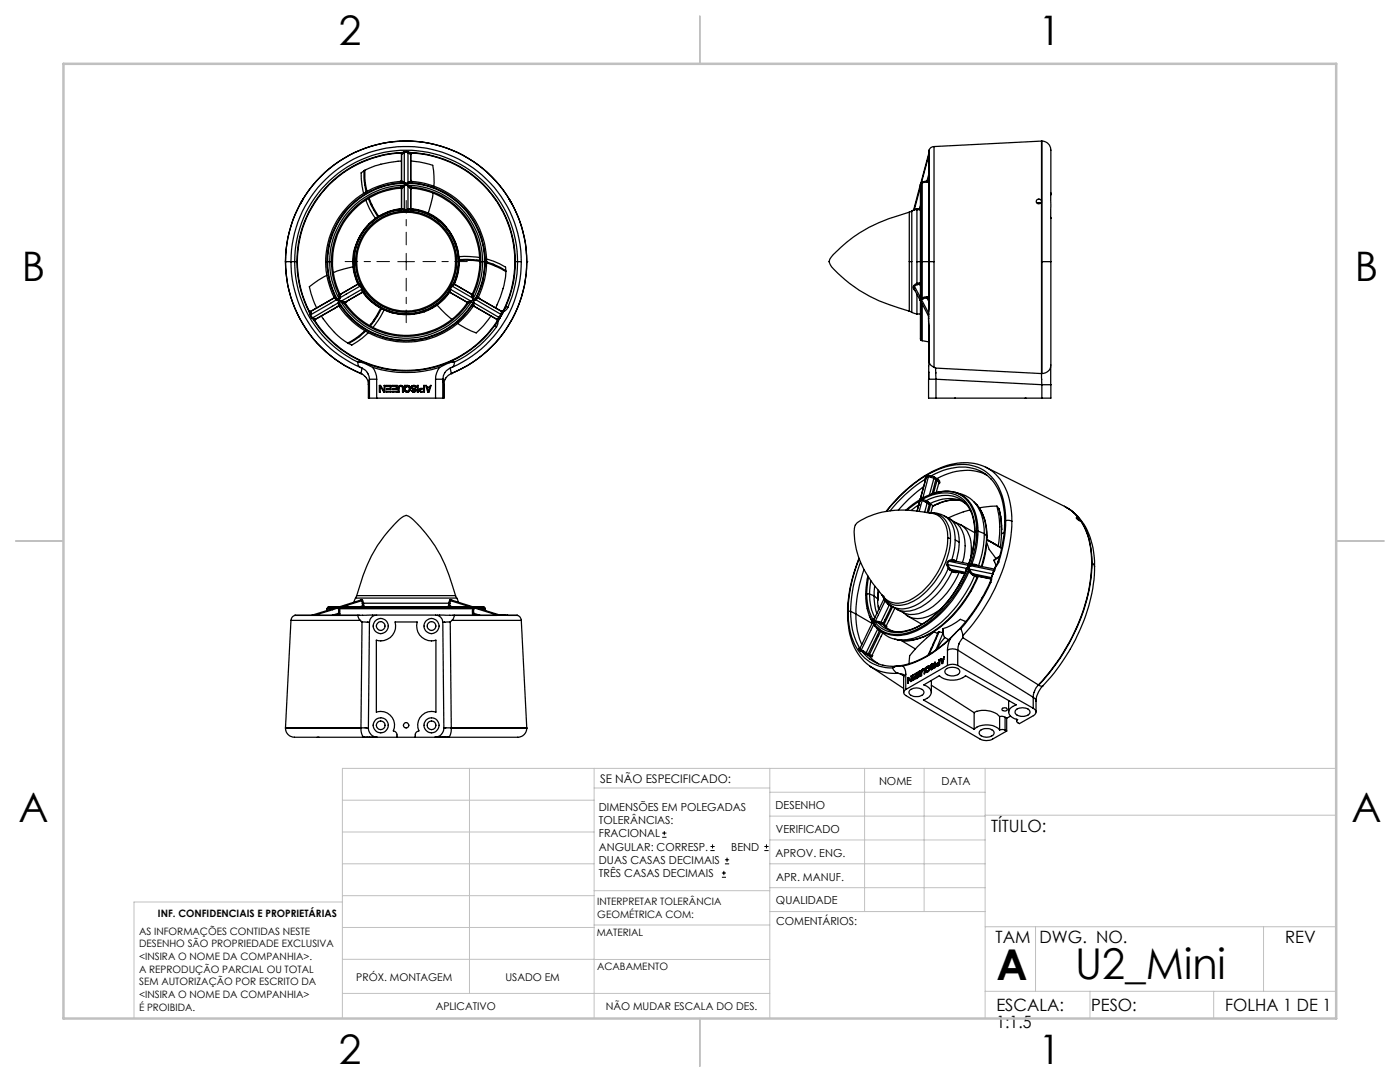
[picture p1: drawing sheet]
<svg xmlns="http://www.w3.org/2000/svg" width="279mm" height="216mm" viewBox="0 0 279 216" stroke-linecap="round" stroke-linejoin="round" font-family="sans-serif">
<g fill="none" stroke="#000" stroke-width=".2">
<path d="M79.4 52.2h3.3M81.1 50.6v3.3M132.2 167.1h.8M132.2 166.2h.8M132.6 165.8v.9M141.8 169.7h.8M141.8 168.9h.8M142.2 168.5v.8M144.1 175h.8M144.1 174.2h.8M144.5 173.8v.8M144.7 172.4h.8"/>
<path d="M144.7 171.6h.8M145.1 171.1v.9M152.5 169.7h.9M152.5 168.9h.9M153 168.5v.8"/>
</g>
<path d="M77.7 52.2h-8.8M81.1 48.9v-8.9M81.1 55.5v8.9M84.4 52.2h8.9" fill="none" stroke="#000" stroke-width=".2" stroke-dasharray="15.2 1.3 1.3 1.3" stroke-dashoffset="12.7"/>
<g fill="none" stroke="#c0c0c0" stroke-width=".2">
<path d="M68.3 159.7h50.3M93.7 153.3v44.9M118.6 153.3v49.9M118.6 157.2h35M153.6 153.3v49.9M153.6 158.1h43M172.5 153.3v28.6M184.4 153.3v28.6M196.6 153.3v49.9M266.7 153.3h-198.4v49.9M68.3 178.7h50.3M68.3 172.4h50.3"/>
<path d="M68.3 166h50.3M68.3 180h-41.6v23.2M118.6 177.7h35M153.6 167.6h43M153.6 162.8h43M153.6 172.4h43M153.6 177.1h43M196.6 162.7h70.1M68.3 198.2h85.3M68.3 191.4l85.3 .1M68.3 185.1h50.3M118.6 184.6h35"/>
<path d="M153.6 181.9h43M196.6 197.8h70.1M196.6 184.9h70.1M206.7 184.9v12.9M217.5 197.8v5.4M242.2 197.8v5.4M252.2 184.9v12.9"/>
</g>
<path d="M139.7 3.2v9.5M3.1 107.9h9.6M266.7 107.9h9.5M139.7 203.2v9.6" fill="none" stroke="#c0c0c0" stroke-width=".25"/>
<path d="M12.7 12.7h254v190.5h-254z" fill="none" stroke="#c0c0c0" stroke-width=".5"/>
<g fill="none" stroke="#000" stroke-width=".25">
<path d="M72.6 34.1l.1 1.9 .4 2.3M72.6 34.1l-.5 .4 .1 2.5 .4 1.6M72.8 34l.1 2.4 .3 1.8M72.8 34l-.2 .1M73 39.9l.7 1.7 1.2 2M73.5 39.6l.5 1.2 1.4 2.5M73.7 39.5l.6 1.6 1.3 2.1M79.9 37.6a14.7 14.7 0 0 0-13.5 14.6M79.9 37.6h.2M79.9 30.6a21.7 21.7 0 0 0-20.6 21.6M79.9 30.6l.3 .1M79.9 36.2a16.1 16.1 0 0 0-14.9 16"/>
<path d="M79.9 36.3l.4 .1M79.9 37.4l.3 .2M79.9 30.5l.3 .2M79.9 36.2v.1M79.9 37.4v.2M79.9 30.5v.1M80 37.3l.2 .2M80 37.3a15 15 0 0 0-13.9 14.9M80 37.3l-.1 .1M80.1 37.6v.1zM80.1 32.1a18.7 18.7 0 0 0-7.3 1.9M80.2 36.1l.2 .2"/>
<path d="M80.2 36.1l-.3 .2M80.2 36.1l-.1-.1-.2 .2M80.2 30.7v5.4M80.2 37.6v4M80.2 30.4a21.7 21.7 0 0 0-20.9 21.8M80.2 30.4l.2 .3M80.2 30.4l-.3 .1M80.2 37.5v.1M80.3 36.4a15.9 15.9 0 0 0-15 15.8M80.3 36.4l.3 .1M80.4 30.7h-.2M80.4 36.3l-.1 .1"/>
<path d="M80.4 36.3l.3 .1M80.6 37l-.6 .3M80.6 37l.1 .1M80.6 30.3h.9M80.6 30.3l-.4 .1M80.6 30.3l.1 .2M80.6 36.5h.1M80.7 37.1l-.5 .4M80.7 36.5a15.7 15.7 0 0 0-15.3 15.7M80.7 36.5l.3 .2 .4-.2M80.7 37l.4-.2 .3 .2M80.7 37a15.2 15.2 0 0 0-14.9 15.2"/>
<path d="M80.7 37l.1 .1M80.7 30.5l.3-.1 .4 .1M80.7 36.4l-.1 .1M80.7 30.5l-.3 .2M80.7 30.5v5.9M80.7 37.1v4.7M80.7 37h-.1M80.7 36.4h.1M80.8 37.1l.2-.2 .4 .2M80.8 36.4l-.1 .1M80.8 36.4l.2 .2 .4-.2M80.8 37.1h-.1"/>
<path d="M81.4 36.4v.1M81.4 37.1h.1M81.4 37.1l.5 .4M81.4 36.5a15.7 15.7 0 0 1 15.3 15.7M81.4 37a15.2 15.2 0 0 1 14.9 15.2M81.4 37v.1M81.4 36.4l.1 .1M81.4 30.5l.3 .2M81.4 30.5v5.9M81.4 37.1v4.7M81.4 37h.1M81.4 36.4h.1"/>
<path d="M81.5 37l-.1 .1M81.5 37l.6 .3M81.5 30.3l.4 .1M81.5 30.3l-.1 .2M81.5 36.5h-.1M81.7 36.3l.1 .1M81.7 36.3l-.3 .1M81.7 30.7h.3M81.8 36.4a15.9 15.9 0 0 1 15 15.8M81.8 36.4l-.3 .1M81.9 37.5l.1 .1M81.9 30.4a21.7 21.7 0 0 1 20.9 21.8"/>
<path d="M81.9 30.4l-.2 .3M81.9 30.4l.3 .1M82 36.1l-.3 .2M82 36.1l.2 .2M82 37.6v.1zM82 30.7v5.4M82 37.6v4M82 36l.2 .2M82 32.1l1.7 .2 2.7 .7 .2 2.2v2M82 36v.1M82.1 37.3a15 15 0 0 1 13.9 14.9M82.1 37.3l-.2 .2"/>
<path d="M82.1 37.3l.1 .1M82.2 36.3l-.4 .1M82.2 36.2a16.1 16.1 0 0 1 14.9 16M82.2 30.5l-.2 .2M82.2 36.2v.1M82.2 30.5v.1M82.2 37.6a14.7 14.7 0 0 1 13.5 14.6M82.2 37.4l-.2 .2M82.2 37.6h-.2M82.2 30.6a21.7 21.7 0 0 1 20.6 21.6M82.2 30.6l-.2 .1M82.2 37.4v.2"/>
<path d="M86.4 38.6l-.9 3.9M183.7 36.9l-1.3 4.9h.1M183.7 37.3l-1.2 4.5M183.7 36.7v15.5M183.8 36.6l-.1 .1M183.8 36.5v15.7M183.8 36.5l-.1 .2M183.9 36.4l-.1 .1M183.9 36.4l-.1 .2M183.9 36.5h-.1M183.9 36.4v.1M183.9 36.4h.1"/>
<path d="M184 36.4v15.8M184 36.4l-.1 .1M184.2 36.3l-.2 .1M184.2 36.3l-.3 .1M185 36.1v.2M185 36.1l-.8 .2M185 36.3l-1 .1M185.4 30v22.2M185.4 30.5l-1.6 6.1M185.4 36.2l-.4 .1M185.4 36l-.4 .1M185.4 34.7l-.4 1.4"/>
<path d="M185.4 30.9l-1.5 5.5M186.4 29.2a.98 .98 0 0 0-1 .8M186.4 29.2v23M207.9 28.2h.1M207.9 28.2v11.8M207.9 28.2l-21.5 1M207.9 28.2a1.93 1.93 0 0 1 1.8 2.4v8.1M207.9 28.2v24M209.7 38.7v-.2v13.7M209.7 38.7v.2M57 52.2a24.1 24.1 0 0 0 15 22.3M57 52.2h.1"/>
<path d="M57 52.2h1.1M58.1 52.2h.7M58.1 52.2a23.1 23.1 0 0 0 13.8 21.1M58.1 52.2a23 23 0 0 1 23-23 23 23 0 0 1 22.9 23M58.8 52.2h.5M58.8 52.2a22.2 22.2 0 0 1 22.3-22.2 22.2 22.2 0 0 1 22.2 22.2M58.8 52.2a22.2 22.2 0 0 0 12.6 20M59.3 52.2a21.4 21.4 0 0 0 2.5 10.1M59.3 52.2h.1M59.3 52.2a22.3 22.3 0 0 0 2.4 9.9M59.9 40.6a24.8 24.8 0 0 0-2.9 11.6M60.1 40.3a24.5 24.5 0 0 0-3.1 11.9"/>
<path d="M60.1 40.3l-.1 .3M60.2 40.2a24.1 24.1 0 0 1 27.1-11.2 24.1 24.1 0 0 1 17.8 23.2M60.3 40l.2-.3-.5 .9 .1-.3M60.3 40a24.1 24.1 0 0 1 41.5 0M60.3 40l-.2 .3M65 52.2a16.2 16.2 0 0 0 1.6 7.1M65 52.2h.3M65.3 52.2h.1M65.3 52.2a15.9 15.9 0 0 0 1.7 7.2M65.3 54.9l-1.7 1-1.9 1.3 .8 2.7 .7 1.6M65.4 52.2a15 15 0 0 0 1.9 7.5M65.4 52.2h.4"/>
<path d="M65.8 52.2a15.2 15.2 0 0 0 1.8 7.3M65.8 52.2h.3M66.1 52.2a15.2 15.2 0 0 0 1.6 6.6M66.1 52.2h.3M66.4 52.2a14.9 14.9 0 0 0 1.4 6.4M66.5 59.5h.1M66.5 59.5l-4.5 2.6M66.6 59.5l.4 .2M66.6 59.3l-.1 .2M66.6 59.5l-4.7 2.7M66.6 59.5h-.1M66.7 59.2l.3 .2"/>
<path d="M66.7 59.2l-.1 .3M66.7 59.2l-.1 .1M67 59.7l.2 .1M67 59.4v.3M67 59.4l.3 .3M67.2 59.8l-5.1 3M67.2 59.8h.1M67.2 59.8l.3 .2 .1 .4M67.2 59.7v.1M67.3 59.7l.4 .7M67.3 59.7l-.1 .1M67.6 59.5l.1 .4 .3 .3"/>
<path d="M67.6 59.5h.2M67.7 59.4h.1M67.7 58.8v.6M67.7 58.8h.2M67.7 59.4l-.1 .1M67.7 58.6l.3 .1M67.7 58.6v.2M67.8 58.6h.3M67.8 58.6h-.1M67.8 59.5v.4l.3 .1M67.8 59.4v.1M67.9 58.8l-.1 .6"/>
<path d="M68 58.7l-.1 .1M68.1 58.6l-.1 .1M70.4 53.2l.5 2 .5 1.5M70.4 53.2l-3.9 1.2M70.6 52.2a10.2 10.2 0 0 0 .9 4.2M70.6 52.2h.1M70.6 52.2a10.6 10.6 0 0 0 1 4.4M70.9 52.2h.3M70.9 52.2a10.1 10.1 0 0 1 10.2-10.1 10.1 10.1 0 0 1 10.1 10.1M70.9 52.2a10.1 10.1 0 0 0 10.2 10.1 10.1 10.1 0 0 0 10.1-10.1M71.2 52.2a9.9 9.9 0 0 1 9.9-9.8 9.9 9.9 0 0 1 9.8 9.8M71.2 52.2a9.9 9.9 0 0 0 9.9 9.9 9.9 9.9 0 0 0 9.8-9.9"/>
<path d="M71.4 56.7l.1 .1M71.4 56.7l-3.3 1.9M71.5 56.4l-.1 .3M71.5 56.4h.1M71.5 56.8l.3 .3M71.5 56.4l-.1 .3-3.4 2M71.5 56.4l.1 .2M71.6 56.6l.3 .4M71.6 56.6l-.1 .2M71.8 57.1l.4 .6M71.8 57.1l-4 2.3M71.9 57l.5 .7"/>
<path d="M71.9 57l-.1 .1M72.2 57.7h.2M72.2 57.7l.1 .5M72.2 57.7l-4 2.3M72.3 58.2h.3M72.3 58.3l.3 .1M72.3 58.2l.1 .1M72.3 58.3h.1M72.3 58.3l-3.3 2M72.4 57.7l.2 .5M72.4 58.3h.2M72.4 58.3a10.9 10.9 0 0 0 3.6 3.2"/>
<path d="M72.4 58.3l-3.5 2M72.5 58.3a10.6 10.6 0 0 0 17.1 0M72.6 58.2a10.4 10.4 0 0 0 17 0M72.6 58.2v.1M72.6 58.4a10.4 10.4 0 0 0 16.9 0M72.6 58.3v.1M74.9 43.6a11 11 0 0 0-4.5 9.6M75.4 43.3l-.5 .3M75.6 43.2l-.2 .1M79.9 41.8a10.5 10.5 0 0 0-9.3 10.4M79.9 41.8h.1M80 41.8h.1"/>
<path d="M80 41.7a10.5 10.5 0 0 0-8.5 14.9M80.1 41.8l.5 .1M80.1 41.8a10.4 10.4 0 0 0-9.5 10.4M80.1 41.6l-.2 .2M80.1 41.6a11.5 11.5 0 0 0-4.5 1.6M80.1 41.6h.1M80.2 41.6l-.2 .2M80.2 41.6l.1 .1M80.3 41.7l.4 .1M80.3 41.7l-.2 .1M80.6 41.9h.9M80.7 41.8h.7"/>
<path d="M80.7 41.8l-.1 .1M81.4 41.8l.1 .1M81.8 41.7l-.4 .1M81.8 41.7l.2 .1M82 41.6l.1 .2M82 41.6l-.2 .1M82 41.6l.2 .2M82 41.6l1.5 .3 2 .6M82 41.6h.1M82 41.8l-.5 .1M82 41.8a10.4 10.4 0 0 1 9.5 10.4M82 41.8h.1"/>
<path d="M82.1 41.7a10.5 10.5 0 0 1 8.5 14.9M82.2 41.8a10.5 10.5 0 0 1 9.3 10.4M82.2 41.8h-.1M85.5 42.5a10.8 10.8 0 0 1 6.1 8.7M89.5 58.3v.1M89.6 58.2l-.1 .1M89.7 57.7l-.1 .5M89.7 57.7h.2M89.7 58.3h-.2M89.7 58.3l-.9 1.2-1.6 1.4M89.7 58.3l3.5 2M89.7 58.3h.1"/>
<path d="M89.8 58.2h-.2M89.8 58.3l-.3 .1M89.8 58.2l-.1 .1M89.8 58.3l3.3 2M89.9 57.7l-.1 .5M89.9 57.7l4 2.3M90.2 57l-.5 .7M90.2 57l.1 .1M90.3 57.1l-.4 .6M90.3 57.1l4 2.3M90.5 56.6l-.3 .4M90.5 56.6l.1 .2"/>
<path d="M90.6 56.8l-.3 .3M90.6 56.4l.1 .3 3.4 2M90.6 56.4h.1M90.6 56.4l-.1 .2M90.6 56.4l.1 .3M90.7 56.7l-.1 .1M90.7 56.7l3.4 1.9M90.9 52.2h.3M91.5 52.2a10.6 10.6 0 0 1-1 4.4M91.5 52.2h.1M91.5 52.2a10.2 10.2 0 0 1-.9 4.2M91.6 51.2h2.1l2 .2"/>
<path d="M91.6 51.2v.6M91.6 51.8v.2M91.6 52a10 10 0 0 1-.9 4.7M91.6 52h2.8l1.4 .2M91.6 51.8h1.7l2.4 .2M94.1 58.6v.1M94.1 58.7l.1 .1M94.2 58.8l.1 .6M94.3 59.5v.4l-.3 .1M94.3 59.5h.2M94.3 59.4v.1M94.3 58.6h-.2"/>
<path d="M94.3 58.6h.1M94.4 58.6l-.3 .1M94.4 58.6v.2M94.4 58.8l.1 .6M94.4 58.8h-.2M94.5 59.5l-.1 .4-.3 .3M94.5 59.4h-.2M94.5 59.4v.1M94.8 59.7l-.4 .7M94.8 59.7l.1 .1M94.9 59.8l-.3 .2-.1 .4M94.9 59.7v.1"/>
<path d="M94.9 59.8l5 2.9M94.9 59.8h.1M95.1 59.4v.3M95.1 59.4l-.3 .3M95.1 59.7l-.2 .1M95.4 59.2l-.3 .2M95.4 59.2l.1 .3M95.4 59.2l.2 .3M95.5 59.5l-.4 .2M95.5 59.5l4.7 2.7M95.5 59.5h.1M95.6 59.5h.1"/>
<path d="M95.6 59.5l4.5 2.6M95.7 52.2a14.9 14.9 0 0 1-1.4 6.4M95.7 52.2h.3M96 52.2h.3M96 52.2a15.2 15.2 0 0 1-1.6 6.6M96.3 52.2h.4M96.3 52.2a15.2 15.2 0 0 1-1.8 7.3M96.7 52.2a15 15 0 0 1-1.9 7.5M96.7 52.2h.1M96.8 52.2a15.9 15.9 0 0 1-1.7 7.2M96.8 52.2h.3M97.1 52.5l1.7 .6 2.2 1.1"/>
<path d="M97.1 52.3l1.4 .4 2.4 1.3M97.1 51.7a13.1 13.1 0 0 1 3.8 1.6v.7M97.1 52.2a16.8 16.8 0 0 1-1.6 7.1M100.9 54l.1 .2M101 54.2a18.5 18.5 0 0 1-2.1 7.3M101.8 40l-.2-.3 .5 .9-.1-.3M101.8 40l.2 .3M102 40.3a24.5 24.5 0 0 1 3.1 11.9M102.8 52.2a22.3 22.3 0 0 1-2.4 9.9M102.8 52.2h.1M102.8 52.2a21 21 0 0 1-1.9 9M102.8 52.2h.5"/>
<path d="M103.3 52.2h.7M103.3 52.2a22.8 22.8 0 0 1-1.9 9.1M104 52.2a23.1 23.1 0 0 1-13.8 21.1M105.1 52.2a24.1 24.1 0 0 1-15 22.3M105.1 52.2h.1M181.5 42.3a32.9 32.9 0 0 0-12.5 6l-1.9 1.8a4.5 4.5 0 0 0-1.6 2.1 8.8 8.8 0 0 0 3.1 3.5 28.6 28.6 0 0 0 10.8 5.8l2.1 .6v-9.9M181.5 52.2h.5M181.5 42.3v9.9M182 42.1l-.5 .2M182 42.1v10.1M182 52.2v10.1M182.2 42l-.2 .1"/>
<path d="M182.4 41.8l-.2 .1M182.4 57l-.2 .3 .2 .4M182.4 57l.1 .1M182.4 41.9h-.2M182.4 57.7h.1M182.4 57.7l.2 .3M182.5 57.1l-.1 .5 1.3 2.4M182.5 41.8l-.1 .1M182.5 57.1l1.2 2.3M183 52.2v4.4M183 41.8v10.4M183 41.8l-.6 .1"/>
<path d="M183 56.6l-.6 .4M183 56.6l.1 .2M183 58.7v4M183 52.2h.7M183 41.8h.5M183.1 56.8l-.6 .3M183.1 41.7l-.1 .1M183.1 41.7l-.6 .1M183.5 56.4v.3M183.5 41.6v.2M183.5 56.4h.2M183.5 56.7l-.4 .1"/>
<path d="M183.5 56.4l-.5 .2M183.5 41.6l-.4 .1M183.5 56.7l.2 .3M183.5 56.7h.2M183.5 41.6h.2M183.7 52.2v15.5l.1 .2M183.7 52.2h.1M183.7 59.7v.3M183.7 59.8v.1M183.7 41.8h-.2M183.7 41l-.2 .6M183.8 52.2h.2"/>
<path d="M183.8 52.2v7.5M183.8 59.7v.7M183.8 59.7l.1 .1M183.9 59.8l-.1 .6M183.9 59.7v.1M183.9 59.7h-.1M183.9 59.8h.1M183.9 59.8l1.4 2.6M184 52.2v7.2M184 59.4l.2 .3M184 52.2h1.4M184 59.4l-.1 .3"/>
<path d="M184.2 59.7l-.3 .1M185 59.5l-.8 .2M185 59.5l.4 .7M185 59.5h.4M185 59.2l-1 .2M185 59.2v.3M185 59.2h.4M185.4 52.2v9.1M185.4 52.2h1M185.4 52.2h.1M186.4 52.2v21.1M207 40.6h.6"/>
<path d="M207.9 52.2v22.3M207.9 52.2h.1M207.9 40.3v11.9M207.9 40a.51 .51 0 0 0-.7-.3 .51 .51 0 0 0-.3 .6 .51 .51 0 0 0 .6 .3l.4-.3M207.9 40v.3M207.9 52.2h1.8M209.7 52.2v19.7a2.01 2.01 0 0 1-1.1 2.5l-.7 .1M61.7 62.1l.1 .2M61.7 62.1l.2 .1M61.7 62.1h.3M61.7 62.1h.1M61.8 62.3v.5"/>
<path d="M61.8 62.3l.3 .1M61.8 62.8l.5 .8M61.8 62.8h.3M61.9 62.2l.2 .2M62 62.1l-.1 .1M62.1 62.4v.4M62.1 62.8v.3l.3 .3M62.3 63.6l.3 .3M62.4 63.4l.3 .2M62.4 63.4l-.1 .2M62.6 63.9a22.3 22.3 0 0 0 9.3 8.1M62.6 63.9l.2 .1"/>
<path d="M62.7 63.6l.2 .1M62.7 63.6l-.1 .3M62.8 64h.1M62.9 64a21.7 21.7 0 0 0 36.3 0M62.9 63.7l-.1 .3M62.9 63.7v.3M64.1 63.1a16.6 16.6 0 0 0 5.3 5.3M67.5 61.1h.3M67.5 61.1l-.9 .5M67.5 60.4l.2 .1M67.5 60.4l-5.1 3M67.5 60.4l.1 .3"/>
<path d="M67.6 60.4h.1M67.6 60.7h.2M67.6 60.7v.4M67.6 61.1h.2M67.6 60.4h-.1M67.6 61.1l-4.7 2.6M67.6 61.1h-.1M67.7 60.4a15.6 15.6 0 0 0 26.7 0M67.7 60.4v.1M67.7 60.5l.1 .2M67.7 61.2a16.1 16.1 0 0 0 26.7 0M67.8 60.7a15.8 15.8 0 0 0 26.5 0"/>
<path d="M67.8 60.7v.4M68 60.2a15.3 15.3 0 0 0 26.1 0M68 60.2h.1M68.1 60l-.1 .2M68.1 60h.1M68.1 60.2l.6 .3M68.2 60l.6 .3M68.2 60l-.1 .2M68.7 60.5a14.9 14.9 0 0 0 24.7 0M68.7 60.5l.1 .1M68.8 60.3l-.1 .2M68.8 60.3h.1"/>
<path d="M68.9 60.3l-.1 .3M68.9 60.5a14.7 14.7 0 0 0 24.3 0M68.9 60.5l-.1 .1M69 60.3h.1M69 60.3l-.1 .2M69 60.3h-.1M69.4 68.4l.2 .1M71.4 72.2a.99 .99 0 0 0 .5 1.1M71.4 72.2h.4M71.8 72.2l.6 .2M71.9 72l-.1 .2M71.9 72l.5 .2"/>
<path d="M71.9 73.3l.3 .1M72 74.5l1.1 .9 .3 .6 .1 .8M72 74.5h.1M72.2 73.4a2.47 2.47 0 0 1 1.5 2.3M72.2 73.4l-.2 1.1M72.4 72.4l2 .9M72.4 72.2a21.9 21.9 0 0 0 17.3 0M72.4 72.2v.2M72.8 66l-1.4 1.2-2 1.2M73 66.1l-1.2 1.1-2.2 1.3M73.5 66.4a13.8 13.8 0 0 1-3.3 2.5l-.6-.4M73.5 76.8v2.6h.2"/>
<path d="M73.7 75.7h1.5M73.7 79.4h1.5M73.7 75.7v3.7M73.7 75.7l-.2 1.1M74.4 73.3a4 4 0 0 1 .8 2.4M74.4 73.3a22.4 22.4 0 0 0 13.3 0M75.2 79.4h11.7M75.2 75.7v3.7M75.7 76.9h.3l.7 1.2v-1.2h.1v1.3h-.2l-.7-1.1v1.1h-.2zM76 61.5l.1 .1M76 61.5l-1.2 2.1-1 1.3M76.1 61.6l-.7 1.4-1.5 2.1"/>
<path d="M76.1 61.6l.6 .2M76.7 61.8l-1.2 2.1-1.1 1.4M77 76.9h1v.8h-.8v-.2h.7v-.4h-.9zM77.2 78.1h.8v.1h-.8zM78.3 76.9h1v.8h-.9v-.2h.7v-.4h-.8zM78.4 78.1h.9v.1h-.9zM79.7 77a.53 .53 0 0 1 .8 .4v.8h-.2v-.8l-.1-.3-.5 .1v1h-.2v-.8zM80.7 76.9h.2a.75 .75 0 0 1 .9 .5v.4a.57 .57 0 0 1-.5 .5 .57 .57 0 0 1-.6-.5l.2-.8zM81 77.2h.2l-.1-.1h.4l.2 .3v.4a.4 .4 0 0 1-.4 .3 .4 .4 0 0 1-.4-.3zM82.1 77.1a.59 .59 0 0 1 1 .2l-.3-.2-.5 .1v.2l.5 .1a.42 .42 0 0 1 0 .7 .42 .42 0 0 1-.7-.3h.2a.26 .26 0 0 0 .3 .2 .26 .26 0 0 0 .2-.3l-.7-.3zM83.3 76.9h.2v1.3h-.2zM83.8 77.6l.8-.1v-.6h.1v1.3h-.8l-.2-.3z"/>
<path d="M83.9 77.7l.7-.1v.5h-.7zM84.9 76.9h.2l.1 .3h.6l.1-.3h.1l-.4 1.3h-.2zM85.2 77.4h.6l-.3 .7zM86.9 75.7h1.5M86.9 79.4h1.5M86.9 75.7v3.7M87.2 60.9a10.9 10.9 0 0 1-10.5 .9M87.2 60.9l3 2.8M87.7 73.3a4 4 0 0 0-.8 2.4M88.4 75.7v3.7M88.4 75.7l.2 1.1M88.6 76.8v2.6h-.2"/>
<path d="M89.7 72.2v.2M89.7 72.4l-2 .9M89.9 73.4a2.49 2.49 0 0 0-1.5 2.3M89.9 73.4l.2 1.1M90.1 74.5l-.9 .6a2.18 2.18 0 0 0-.6 1.7M90.1 74.5h.1M90.2 72l.1 .2M90.2 72l-.5 .2M90.2 73.3l-.3 .1M90.3 72.2h.4M90.3 72.2l-.6 .2M90.7 72.2a1.15 1.15 0 0 1-.5 1.1"/>
<path d="M93.1 60.3h.1M93.1 60.3l.1 .2M93.2 60.5l.1 .1M93.2 60.3l.1 .3M93.3 60.3l.1 .2M93.3 60.3h-.1M93.4 60.5l-.1 .1M93.9 60l-.6 .3M93.9 60l.1 .2M93.9 60h.1M94 60.2l-.6 .3M94 60l.1 .2"/>
<path d="M94.1 60.2h-.1M94.3 61.1h.4M94.3 60.7v.4M94.4 60.5l-.1 .2M94.4 60.4h.1M94.4 60.4v.1M94.5 60.7h-.2M94.5 60.7v.4M94.5 61.1h-.2M94.5 60.4h.1M94.5 61.1l4.7 2.6M94.5 61.1h.2"/>
<path d="M94.6 60.4l-.2 .1M94.6 60.4l5 2.9M94.6 60.4l-.1 .3M94.7 61.1l4.5 2.6M98 63l-1.5 1.9-1.5 1.5-2-.9-1.7-1M98.7 64.9l.4 .3M98.7 64.9a22.3 22.3 0 0 1-8.5 7.1M99.1 65.2a22 22 0 0 1-8.4 7M99.2 63.7v.3M99.2 63.7h.1M99.2 63.7l.1 .3M99.2 64h.1"/>
<path d="M99.4 64.1l-.7 .8M99.4 64.1h.1M99.4 64.1l-.3 1.1M99.4 64v.1M99.6 63.3h.1M99.6 63.3l-.4 .4M99.6 63.3l.1 .3M99.6 63.3l.1 .2M99.7 63.6l-.4 .4M99.7 63.6l-.3 .4M99.7 63.5v.1M99.9 62.7l-.3 .6"/>
<path d="M99.9 62.7h.3M99.9 62.7h.1M99.9 63.1l-.2 .4M99.9 63.1l-.4 .8M100.1 62.1l.1 .1M100.2 62.2l-.3 .5M100.2 62.7l-.3 .4M100.2 62.7h.1M100.4 62.4l-.2 .3M100.4 62.4l-.5 .7M100.4 62.1h-.3M100.4 62.1h.1"/>
<path d="M100.4 62.2v.2M100.4 62.1l-.2 .6M100.4 62.1l-.2 .1M100.4 62.2h.1M100.5 62.2h.1M100.5 62.2h-.1M100.9 61.2l.5 .1M100.9 61.2l-.4 1M101.4 61.3l-.9 .9M181.4 62.1l.6 .2M182 62.3l1 .4M183 62.7h.7"/>
<path d="M183.8 67.9l.2 .1M183.8 60.4v7.5M183.8 60.4l.1 .1M183.9 60.3l1.4 2.8M183.9 60.5l.1 .2M183.9 60.4v.1M184 60.7v7.3M184 68l1.4 .2M184.1 60.7h-.1M185.3 62.4v1.6M185.3 62.3h.1M185.3 64.1l.1 1.1"/>
<path d="M185.3 62.5v.3M185.3 62.2h.1M185.3 64v.1M185.4 61.3l-.1 .9M185.4 65.2v7M185.4 72.2l-.1 3.5v-1.5v.1M185.4 72.2a1.75 1.75 0 0 0 1 1.1M185.4 72.2h.1M185.4 61.3h.1M185.4 65.2h.1M186.4 73.3l.3 .1M186.7 73.4l.1 2.3"/>
<path d="M186.7 73.4l21.2 1.1M186.8 75.7h-1.5v3.7h1.5M186.8 79.4h21.1M186.8 75.7l21.1 1.1M186.8 75.7v3.7M190.5 79.4h.1M204.6 79.4h.1M207.9 74.5h.1M207.9 74.5v2.3M207.9 76.8h1.8M207.9 76.8v2.6M209.7 73.2v3.6"/>
<path d="M209.7 76.8v2.6h-1.8M183.5 99.8l-2.7 2M183.5 100h.1M183.5 100l-2.5 1.8M183.7 99.6v.1M183.7 99.6l-.1 .1M183.7 99.6h.1M184 99.8l-.2-.1-.2 .3M184 99.8h.1M184 99.4l-.4 .3M184 99.7a7.7 7.7 0 0 1 7.3-.7 7.2 7.2 0 0 1 3.3 6.3v.7M184 99.7h-.2l-.3 .3"/>
<path d="M184 99.8l.7 .4M184 99.7v.1M184 99.4h.1M184 99.7h.1M184 99.8l-.6 2.2M184.1 99.4a8 8 0 0 1 7.4-.7 7.4 7.4 0 0 1 3.4 6.5v.7M184.1 99.7l.7 .2M184.1 99.7l-.1 .1M184.1 99.3v.1M184.1 99.3l-.4 .3M184.1 99.4h-.1M184.2 99.3h-.1"/>
<path d="M184.2 99.3h.1M184.3 97.1l-2.9 2.5-2.1 2.2M184.6 95.7a28.8 28.8 0 0 0-6.9 6.2M184.6 95.7h.1M184.6 95.7l.1 .2M184.7 95.3l-.1 .4M184.7 95.3l.1 .1M184.8 95.5l-1.1 4.1M184.8 95.4l-1.1 4.2M184.8 99.9l-.1 .3M184.8 99.9a6.7 6.7 0 0 1 7.4 .1l.3 .3M184.8 99.9l.4 .2"/>
<path d="M185.3 95.1l.4 .1M185.3 95.1l-.4 .1-.1 .2M185.3 95.1l-1.1 4.2M185.3 94.9l.5 .1M185.3 94.9l-.6 .4M185.3 94.9v.2M185.7 95.2l.7 .3M185.8 95a11.1 11.1 0 0 1 9.6-1.1l1.2 .6 1.2 1.1M185.8 95l.7 .2M185.8 95l-.1 .2M186.4 95.5l.4 .2M186.4 95.5l-.9 3.2"/>
<path d="M186.5 95.2l-.1 .3M186.5 95.2l.5 .3M186.8 95.7l-.8 2.9M186.8 95.7l.2 .1M186.8 98.3a7.1 7.1 0 0 1 4 0M187 95.5l-.2 .2M187 95.5l.1 .1M187 95.8l.3 .3v.3M187 95.8l-.7 2.6M187.1 95.6l.4 .4v.3M187.1 95.6l-.1 .2M187.4 96.4l-.6 1.9"/>
<path d="M187.5 96.3l-.2 .3M187.5 96.3l-.1 .1M190.8 98.3a6.6 6.6 0 0 1 5.5 5.9l.1 2.3M190.8 98.3a6.6 6.6 0 0 1 4.3 6.2l.1 1.5M196.7 93.2a11.4 11.4 0 0 0-10 .6 28.4 28.4 0 0 0-9.9 8.3M196.7 93.2a10 10 0 0 1 5.1 8.1l.1 2.7M196.7 93.2l15.7 7.8M197 94.9a9.9 9.9 0 0 0-9.3 .2l-.7 .4M197.8 95.6a12 12 0 0 1 2.7 8.5M70.9 119.3l-.2 .9M70.9 119.3h20.3M71.2 118.9a31.8 31.8 0 0 1 6.3-13l1.7-1.8a4.4 4.4 0 0 1 1.9-1.3 4.9 4.9 0 0 1 2.1 1.7 27.4 27.4 0 0 1 7.1 12.3l.6 2.1"/>
<path d="M71.2 118.9l-.3 .4M71.2 118.9h19.7M71.9 119.8l.3-.2 .2 .2M72 119.8l.2 .1M72 119.7l-4.2 1.4M72.2 119.9l.1 .5M72.2 119.9l-3.9 1.2M72.4 119.8l.2 .6M72.4 119.8l-.2 .1M89.7 119.8l.2-.2 .3 .2M89.7 119.8l-.1 .6M89.7 119.8l.2 .1"/>
<path d="M89.9 119.9l-.1 .5M89.9 119.9l3.9 1.2M90.1 119.8l-.2 .1M90.1 119.7l4.2 1.4M90.9 118.9l.3 .4M91.2 119.3l.2 .9M171.5 111.4a28.7 28.7 0 0 0-2.3 10.9M171.5 111.5a29.6 29.6 0 0 0-2.2 10.6M171.7 112.1a28 28 0 0 0-1.9 9.9M172.4 113.6a28.3 28.3 0 0 0-1.6 8.9M172.8 118.7a9.5 9.5 0 0 0 1.3 5.4M172.9 116.6l-.1 2.1"/>
<path d="M173 118.5l-.2 .2M173 118.5a9.8 9.8 0 0 0 1.3 5.2M173 118.5h.5M173.2 114.9l-.3 1.6M173.3 115.2l-.3 3.3M173.5 118.5a9.5 9.5 0 0 0 1.1 4.8l-.3 .3M173.5 118.5l.9 .4M173.8 115.9l-.3 2.6M174.4 118.9l.2 1.9 .4 1.6M174.4 118.9l.8 .6M174.6 116.9l-.2 2M175.2 119.5l.1 2.2"/>
<path d="M175.3 117.8l-.1 1.7M175.4 117.9l-.1 1.8-.1-.2M176 118.7l.4 .7M176.2 119h.1M176.4 119.3v.1M176.4 119.4v.2M176.4 119.6h.1M176.4 119.4h.1M176.4 119.6l.2 .3M176.4 119.4l.3 .4M176.4 119.6l-2 4M176.6 119.9l.5 .6"/>
<path d="M176.6 119.9l-1.9 4M176.7 119.8l-.1 .1M176.7 119.8l.3 .3M176.8 119.9l1.1 1M176.8 120l.2 .1M176.9 102a25 25 0 0 1 12-8.9 8.4 8.4 0 0 1 9.8 3.1 13.7 13.7 0 0 1 2 7.7M183.4 100.7l-1.5 1.1M183.4 100.7h.1M183.5 100l-.1 .7M183.5 100v.1M183.5 100.1l-.5 1.9 .5-1.8M183.6 100l-.1 .1"/>
<path d="M184.7 100.2l.3 .2M185 100.4l.5 .3M185 100.4l-.5 1.8M185.2 100.1l-.2 .3M185.2 100.1l.5 .4M185.3 100.4l.4 .1M185.3 100.4l.2 .3M185.3 100.4l.4 .2M185.5 100.7l-.5 1.6M185.7 100.5a6.6 6.6 0 0 1 7.2 .1v.1M185.7 100.6l.4 .4M185.7 100.6l-.4 1.7"/>
<path d="M186.1 101l-.3 1.3M186.1 101h.1M187.5 100.4a7.8 7.8 0 0 1 4.1-.6 8.5 8.5 0 0 0-5.5 1.2M187.5 100.4l-1.4 .7M187.5 100.4l-.5 .2M188.3 102.9l-1.4-.5-1.4-.1a4 4 0 0 1 4.1 3.9l.1 1.3M188.3 102.9a5 5 0 0 1 3.1 5.3M188.3 102.9a4.7 4.7 0 0 1 2.3 4.2v.6M189 112.7l.3 .7M189.2 107.4a4.6 4.6 0 0 0-2.8-4.9l-.4-.1a24.2 24.2 0 0 0-11.6 .3l-2.5 1.1a2.11 2.11 0 0 0-1.4 2.4 18.6 18.6 0 0 0 5.1 12l.6 .8M189.2 107.4l.5 .1M189.2 112.7l.3 .6"/>
<path d="M189.2 112.7h-.2M189.2 107.4a15.2 15.2 0 0 1-7.8 12.4 4.1 4.1 0 0 1-5.2-.8M189.2 112.7l3.7 .7M189.3 113.4a14 14 0 0 1-8 7.9 4.3 4.3 0 0 1-3.4-.4M189.3 113.4l.3 .4M189.3 111.9l-.3 .4v.4M189.3 111.9l.1 .1M189.4 103.4a5.3 5.3 0 0 1 3.2 5.5l-.2 2.3-.3 1.1M189.4 112l-.2 .3v.4M189.4 112l3.7 .8M189.5 113.3l-.2 .1M189.5 113.3l.3 .3"/>
<path d="M189.6 113.8l.4 .2M189.7 107.5a15.6 15.6 0 0 1-7.4 12.5 4.4 4.4 0 0 1-5.9-.7l-.3-.5M189.8 113.6l-.2 .2M189.8 113.6l.4 .3M189.8 113.6l2.9 .6M190 111.7l-.7 .2M190 111.7l.1 .2M190 111.7l.4 .1M190 114a14.8 14.8 0 0 1-7.4 7.6 4.7 4.7 0 0 1-4.7-.7M190 114l.3 .2M190.1 111.9l-.7 .1M190.1 111.9h.1"/>
<path d="M190.2 113.9l-.2 .1M190.2 111.9l3.1 .6M190.2 113.9l2.4 .5M190.2 113.9l.3 .1M190.3 114.2l.4 .1 .4-.1M190.4 111.8v.1M190.5 114l-.2 .2M190.5 114l2 .4zM190.6 104.3l1 .3M190.6 107.7l-.1 1.9-.5 2.1M190.6 107.7l.8 .5M191.4 114.2a15 15 0 0 1-7.1 7.9 5 5 0 0 1-5.4-.5"/>
<path d="M191.4 108.2a11.2 11.2 0 0 1-.6 3.8l-.4-.2M191.6 104.7h.1M191.7 104.7a5.4 5.4 0 0 1 2.2 5.1l-.2 1.5M191.7 104.7l2.8 1.6M192.5 100.3a7.7 7.7 0 0 1 2 5.9M192.5 100.3l.1 .1M192.9 113.7a24.3 24.3 0 0 1-8.9 10.8 8.4 8.4 0 0 1-6.1 1.4M192.9 113.4v.2M192.9 113.4l-.1 .5M192.9 113.7h.1M192.9 113.4l.1 .1M192.9 113.4h.1"/>
<path d="M193 113.5a23.3 23.3 0 0 1-9.6 11.4 7.3 7.3 0 0 1-7.6 .4l-1.2-1.2M193 113.5l-.1 .2M193.1 112.8l-.2 .6M193.1 112.8h.1M193.3 112.7l-.3 .8M193.3 112.7l-.2 .1M193.3 112.7v-.2l-.2 .3M193.3 112.7h.1M193.3 113.5a23.4 23.4 0 0 1-10.5 12.2 7.1 7.1 0 0 1-7.2-.1l-1.2-1.2M193.3 113.6l.1 .3M193.3 113.5v.1M193.4 113.9l.3 .5 .4 .3"/>
<path d="M193.4 113.5h-.1M193.4 113.9a23.4 23.4 0 0 1-10.4 11.9 6.8 6.8 0 0 1-7.8-.5M193.4 113.5l.1 .1M193.5 113.6h-.2M193.5 113.6l4.6 .9M193.5 113.6l.1 .3M193.6 112.8l-.3 .3v.4M193.6 112.8v.1M193.6 101.7l-4.4 1.7M193.6 113.9l.6 .6M193.6 112.9l-.2 .3v.3M193.6 113.9h-.2"/>
<path d="M193.6 112.8l4.8 1M193.6 112.8h.1M193.9 112.6l.9 .1M193.9 112.6l.2 .2M193.9 112.6l-.3 .2M194.1 112.8l.4-.1 4 .9M194.1 112.8l-.5 .1M194.1 114.7l.4 .2M194.2 114.5l-.1 .2M194.2 114.5l.5 .3M194.2 114.5l3.6 .8M194.4 100.2l.6 .6"/>
<path d="M194.5 114.9a23.4 23.4 0 0 1-10.8 12 7.5 7.5 0 0 1-6.7 0l-1.8-1.6M194.5 114.9l.2 .1M194.5 106.2a19.7 19.7 0 0 1-1.2 6.4M194.6 106a18.6 18.6 0 0 1-1.3 6.7M194.6 106l-.1 .2M194.7 114.8l-.2 .1M194.7 114.8l.2 .1M194.7 114.8h.1M194.7 115l.3 .1M194.7 114.8l3.1 .6M194.8 112.7v.1M194.9 105.9l-.3 .1"/>
<path d="M194.9 105.9a18.8 18.8 0 0 1-1.3 6.9M194.9 105.9l.3 .1M194.9 114.9l-.2 .1M194.9 114.9l.2 .1M194.9 114.9l2.9 .6M195 100.8a9.3 9.3 0 0 1 2 6.3M195 115.1a23.1 23.1 0 0 1-10.7 11.9 8.8 8.8 0 0 1-4.9 .7M195 100.8a9.1 9.1 0 0 1 1.9 6.1M195.1 115l2.7 .5M195.1 115h.1M195.1 115l-.1 .1M195.2 106a19.2 19.2 0 0 1-1.3 6.6"/>
<path d="M195.2 115l-.2 .1M195.2 106l1.2 .5M195.2 115a24.7 24.7 0 0 1-9.6 11.5 9.3 9.3 0 0 1-6.2 1.2M196.4 106.5a20.1 20.1 0 0 1-1.1 6.4l-.5-.2M196.4 106.5l.5 .4M196.9 106.9a19.1 19.1 0 0 1-1.1 6.1M196.9 106.9l.1 .2M196.9 108.4l.5 1.2 1.4 1.8M197 107.7l2.9 1.7M197 107.1a18.6 18.6 0 0 1-1 5.9M197.6 116.2a37.5 37.5 0 0 1-6.1 9.3M197.6 116.2h.1"/>
<path d="M197.7 116.2a38.1 38.1 0 0 1-5.9 9.2M197.9 115.1l-.3 1.1M197.9 115.1l-.2 1.1M197.9 115.1h.1M198 114.9l-.1 .2M198.1 114.5h.1M198.1 114.5l-.1 .4M198.2 114.2l-.1 .3M198.4 113.8l-.2 .3M198.4 113.8h.1M198.4 111.9l.4 1M198.4 113.8l-.3 .7"/>
<path d="M198.5 113.6l-.1 .2M198.6 113.3l-.1 .3M198.6 113.2l-.6 1.7M198.6 113.2h.1M198.8 108.7l-1.8-1 2.9 1.6M199 101l-3.6 .4M199 101l.1 .9a17.6 17.6 0 0 1 .1 7M199 101l.4 .5M199.1 112.2l-.5 .9M199.3 112.1l-.6 1.1M199.3 112.1l-.2 .1M199.4 101.5l.3 1.8 .2 2.3"/>
<path d="M199.4 101.5l.3 1.6 .2 2.5M199.5 111.1l-1.1 .8M199.5 110.9l-1.1 1M199.9 105.6l-.3 3.5M200.4 106.2l-.5 .3M200.5 104.1a28.1 28.1 0 0 1-1.4 8.1M200.7 103.9l.7-.1 .5 .2M200.7 103.9a28.1 28.1 0 0 1-1.4 8.2M200.7 103.9l-.2 .2M201.9 104a35.4 35.4 0 0 1-8.3 21.2l-1.4 1.7M212.4 101l.5 .3M212.4 101l1.7 1.1 1.4 1.6"/>
<path d="M212.9 101.3a10.5 10.5 0 0 1 4.8 8.3l.2 2.7M213.1 101.4a11.3 11.3 0 0 1 5.1 8.1l.2 3.6M215.5 103.7a.46 .46 0 0 0-.7-.3 .77 .77 0 0 0 .9 .5M215.5 103.7l.2 .2M215.7 103.9a14.6 14.6 0 0 1 2.2 8.4M217.9 112.3a37.5 37.5 0 0 1-9.2 22.7l-1.5 1.7M217.9 112.3h.1M217.9 112.3a38 38 0 0 1-10.6 24.4M217.9 112.3l.4 .4 .1 .4M218.4 113.1a34.4 34.4 0 0 1-5.3 17.3 29.2 29.2 0 0 1-5.2 6.5l-.6-.2M58.1 123.8h13.8M58.1 123.8l-1.1 21.4"/>
<path d="M58.8 122.8a1.1 1.1 0 0 0-.7 1M58.8 122.8h12.6M65.3 121.5h1.2M65.3 121.5l-.1 .3M65.4 121.2h1.9M65.4 121.2l-.1 .3M67.3 121.2l.3-.1 .1 .1M67.3 121.2h.1M67.5 121.1h.1M67.5 121.1l.1 .1M67.5 121.1l-5.3 1.7M67.5 121.3l-4.7 1.5"/>
<path d="M67.5 121.3l.1 .2M67.6 121.5v.9M67.6 122.4h.2M67.6 121.2l-.1 .1M67.6 122.4l-1.3 .4M67.6 122.4l-.1 .4M67.7 121.2h26.7M67.7 121.2l-.2 .1M67.7 121.2h-.1M67.7 121.2h.1M67.7 121.2l.1 .3M67.7 121.1h-2.1l-.2 .1"/>
<path d="M67.7 121.1h26.7M67.8 121.1h.1M67.8 121.5v.9M67.8 121.5h26.5M67.8 121.5h-.2M67.8 122.4v.4M71.4 122.8l.5 1M71.6 122.8h-12.8M71.9 123.8l.3 .3M72.2 124.1l1.5 .1M72.2 124.1l-.2 21.1M72.3 120.4l.1 .5"/>
<path d="M72.4 120.9h.2M72.4 120.9l-.6 .2M72.4 120.9v.2M72.6 120.4h17M72.6 120.4h-.3M72.6 120.4v.5M72.6 120.9v.2M73.7 124.2a1.45 1.45 0 0 1 1.5-1.5h11.7a1.45 1.45 0 0 1 1.5 1.5M73.7 124.2l-.2 21.1M74.9 122.7l-3.5 .1M87.2 122.7l3.5 .1M88.4 124.2l.2 21.1"/>
<path d="M89.5 120.9h.2M89.5 120.9v.2M89.6 120.4h.2M89.6 120.4l-.1 .5M89.7 120.9l.6 .2M89.7 120.9v.2M89.8 120.4l-.1 .5M89.9 124.1l-1.5 .1M89.9 124.1l.2 21.1M90.2 123.8h13.8M90.2 123.8l-.3 .3M90.5 122.8h8.5"/>
<path d="M90.7 122.8l-.5 1M90.7 122.8h8.4M94.2 121.1h.1M94.3 122.4v.4M94.3 121.1h.1M94.3 121.5v.9M94.3 121.5h.2M94.4 121.1h2.1l.2 .1M94.4 121.2l.2 .1M94.4 121.2l-.1 .3M94.4 121.2l.1-.1 .3 .1M94.4 121.2h.1"/>
<path d="M94.5 121.5v.9M94.5 122.4h-.2M94.5 121.2l.2-.1 5 1.6M94.5 121.2l.1 .1M94.5 122.4l1.3 .4M94.5 122.4l.1 .4M94.6 121.3l-.1 .2M94.6 121.3l4.6 1.4M94.8 121.2h1.9M94.8 121.2h.1M95.6 121.5h1.2M96.7 121.2l.1 .3"/>
<path d="M96.8 121.5l.1 .3M99 122.8h.1M99.4 122.7h.1M99.4 122.7l-.4 .1M99.4 122.7l-.3 .1M99.4 122.7l2 .1M99.7 122.7h.1M100.2 122.7h.1M100.4 122.7h.1M100.8 122.7l.4 .1M101.2 122.8h.2M101.2 122.8h2.1"/>
<path d="M101.4 122.8h1.9M103.3 122.8a1.1 1.1 0 0 1 .7 1M104 123.8l1.1 21.4M169.2 122.3a12.9 12.9 0 0 0 3.7 10.1l.9 .6M169.3 122.1a11.7 11.7 0 0 0 3.8 9.6 7.8 7.8 0 0 0 5.1 1.6M169.3 122.1l-.1 .2M169.8 122l-.5 .1M169.8 122a14 14 0 0 0 1.7 7.3M169.8 122l1 .5M170.8 122.5a14 14 0 0 0 1.2 6.1M170.8 122.5l3.2 1.9M171.5 129.4v.3l.3 .2"/>
<path d="M171.5 129.3v.1M171.5 129.3h.2zM171.6 129.4h-.1M171.6 129.4l.1 .3h.2M171.8 129.9l.4 .2M171.9 129.7l.4 .2M171.9 129.7l-.1 .2M172.2 130.1a7.4 7.4 0 0 0 4 2.7M172.2 130.1l.6 .4M172.3 129.9l.6 .3M172.3 129.9l-.1 .2M172.8 130.5l.5 .2"/>
<path d="M172.9 130.2l-.1 .3M172.9 130.2l.4 .3M173.1 121.4h.1M173.3 130.7l.9 1 1.1 .8M173.3 130.5v.2M173.3 130.7l.2 .1M173.3 130.5l.2 .1M173.5 122.8l.6 1.4M173.5 130.8l.6 .2M173.5 130.6v.2M173.5 130.6l.5 .2M173.6 132.9l.2 .1"/>
<path d="M173.8 133a8.4 8.4 0 0 0 5.4 1.3M173.8 133l6.5 4.4M174 130.8h.1M174 130.8l.1 .2M174.1 124.1l.3 .3M174.1 124.2h.1M174.1 124.2l.2 .3M174.1 124.1v.1M174.1 124.1h.1M174.1 124.2l-2.5 5.2M174.3 123.7v.3l.3 .1M174.3 123.6v.1"/>
<path d="M174.3 124.5l.1 .1M174.4 124.6l-2.5 5.1M174.4 124.6l.2 .3M174.4 123.6l-.1 .3 .3 .1M174.4 123.6l-.1 .1M174.4 124.4l-.1 .1M174.4 123.6h-.1M174.4 124.4v.1M174.4 123.6h.1M174.4 124.5l.8 .8M174.4 124.5v.1M174.6 124.9l.6 .7"/>
<path d="M174.6 124.1h.1M174.6 124v.1M174.6 124.8v.1M174.7 124.1l.6 .2M174.7 123.9l.7 .1M174.7 123.9v.2M174.7 123.9l-.1 .1M175.1 125.3h.1M175.2 125.6l-2.3 4.6M175.2 125.6l.3 .3M175.3 120.9l.1 .7M175.3 125.5l-.1 .1"/>
<path d="M175.3 124.3l.8 .8 1.6 .7M175.3 124.3l.5 .2M175.4 124l-.1 .3M175.4 124l.4 .2M175.5 125.9h.1M175.5 125.9h.3l-2.3 4.7M175.5 125.9l-2.2 4.6M175.6 125.8l-.1 .1M175.8 124.2v.3M175.8 124.5l.5 .1M175.8 124.2l.5 .2M176.2 132.7l2.4 .3"/>
<path d="M176.2 126.3l-2.2 4.5M176.3 124.6l.8 .7 1.2 .7M176.3 124.4v.2M176.3 124.6l.1 .2M176.3 124.3v.1M176.3 124.3l.2 .2M176.4 124.8l.4 .4M176.5 124.5l.3 .4M176.5 124.5l-.1 .3M176.8 125v.2M176.8 125h.1M176.8 124.9v.3"/>
<path d="M176.8 124.9v.1M176.8 125.2h.1M177.1 120.5l.4 .2M177.2 120.4l-.1 .1M177.5 120.7l-1.7 3.5M177.5 120.7l.4 .3M177.6 120.6l-.1 .1M177.7 125.8l.2 .1M177.9 120.9h.1M177.9 121l-1.6 3.3M177.9 121l.2 .1M177.9 121h.1"/>
<path d="M178.1 121.1l.3 .1M178.1 121.1l-1.6 3.4M178.2 133.3a1.69 1.69 0 0 0 1 1M178.2 121.1h-.1M178.4 133.1l-.2 .2M178.6 127.5l.8 .2M178.6 121.4l-1.8 3.6M178.6 133l-.2 .1M178.8 133l-.4 .1M178.9 132.9l-.1 .1M178.9 132.9l-.3 .1M179.2 134.3l.5 .1"/>
<path d="M179.7 134.4l.6 .2v.5l.1-.3 .4-.3M179.7 134.4l.6 .5M179.8 127.8l2.9 1.7M180.2 132.9a2.12 2.12 0 0 1 .6 1.6M180.2 132.9l-1.4 .1M180.3 122.2l.7 .6M180.3 135.1v3.1M180.8 137.6l-.4 .2-.1 .4 .5 .6 14.8 8.7a2.7 2.7 0 0 0 2.5 0l2.8-1.6M180.8 134.5v3.1M181.1 122.9h.1M181.1 122.9l2.9 1.7M181.2 135.3l.1-.1 .5 .7"/>
<path d="M181.2 135.3v1h.1v-1M181.2 135.3h.1M181.4 135.3h-.1M181.6 137.7a2.02 2.02 0 0 1 2.8 .3 1.27 1.27 0 0 1-1.8 1 .98 .98 0 0 1-1.2-1zM181.8 134.9l.1-.1v1.1M181.8 134.9v1M181.8 134.9h.1M181.8 135.9h.1M181.9 135.9l-.1 .1-.5-.6 .5 .6M182.1 134.7l.7-.4v.7l-.6 .3v-.1M182.1 134.7l.1 .1M182.2 135.2l.1 .1"/>
<path d="M182.2 135.6l.1 .1M182.2 134.8h.1M182.7 134.5l-.6 .4v-.2M182.7 134.5v.4M182.7 134.9l-.5 .3M182.7 134.9h.1M182.7 134.5l.1 .1M182.8 135.4h.1M182.8 135.4l-.6 .4v-.2M182.8 135.4v-.1l-.6 .3M182.8 134.4l-.1 .1M183 134.2l.7-.4v.7"/>
<path d="M183 134.2l.1 .1M183.1 134.3h.1M183.1 135.1l.6-.3v.1l-.6 .4zM183.1 134.7v.1M183.1 135.1v.1M183.6 134l-.6 .4v-.2M183.6 134v.4M183.6 134.4l-.5 .3M183.6 134.4h.1M183.6 134l.1 .1M183.7 134.9h.1M183.7 134.5l-.6 .3v-.1"/>
<path d="M183.7 133.9l-.1 .1M183.8 134v.8l.1-.8M183.8 134.1l.1 .1M183.8 134h.1M183.9 133.8l-.1 .2M183.9 133.8l.1 .1M184 133.7v.1M184 133.9l-.1 .1M184 133.6l-.1 .2M184.2 133.6h-.2M184.2 133.6h.1M184.2 133.6l-.2 .3"/>
<path d="M184.2 133.6h.2M184.2 133.5v.1M184.2 133.5l.1 .1M184.3 133.5l.2 .2-.1 .8v-.7M184.3 133.5h-.1M184.3 133.6h-.1M184.3 133.5h.1M184.4 133.6v.2M184.4 133.6l.1 .1M184.4 133.5l-.1 .1M184.4 133.5h.1M184.5 133.7h.1"/>
<path d="M184.5 133.7l-.1 .1M184.7 133.6v.3M184.7 133.9v.2M184.7 133.9l.1 .1M184.7 133.5v.1M184.7 134.1h.1M184.7 133.5l.1 .2-.1-.1M184.7 133.3v.2M184.7 133.3l.1 .1M184.8 133.3h-.1M184.8 133.3h.1M184.8 134v.1"/>
<path d="M184.8 133.4v.6M184.8 133.9l.1 .1M184.9 133.2h-.2l.1 .1M184.9 133.2h.1M184.9 134l.1 .1M184.9 134h.1M184.9 133.3h.1M184.9 133.2l-.1 .1M184.9 133.1v.1M184.9 133.1l.1 .1M184.9 133.4h-.1M185 133.1h-.1"/>
<path d="M185 134h-.1M185 134l.1 .1M185 133.1h.1M185.1 133.1l-.1 .1M185.1 134.1h-.1M185.2 133l-.2 .1M185.2 133.9l-.1 .2M185.2 133h.1M185.2 133.9l-.2 .1M185.2 132.9l.3 .2v.5M185.2 133l-.1 .1M185.2 132.9v.1"/>
<path d="M185.2 133.8l.1 .1M185.2 132.9l.1 .1M185.3 133.1l.1 .1M185.3 133.8l-.1 .1M185.3 133.8h.1M185.3 133h.1M185.3 133.7h.1M185.3 133h-.1M185.3 133.1v.6M185.3 133.7v.1M185.3 133.6h.2M185.3 133.2l.2 .1"/>
<path d="M185.4 133.7l-.2 .4h-.5M185.5 133.3l-.3-.2-.3 .3M185.5 133.6l-.1 .1M185.5 133.3v.3M185.6 133v.1M185.6 133.1l.1 .1M185.6 133h.1M185.6 133.1h.1M185.7 132.8l-.1 .2M185.7 132.8l.1 .1M185.7 133.5h.2M185.7 133.5v.1"/>
<path d="M185.7 133.6h.1M185.7 133.5l.1 .1M185.7 133h.1M185.7 132.9v.2M185.7 132.7v.1M185.7 133.1l.1 .1M185.7 132.7l.1 .1M185.8 133h.1M185.8 133l.4 .1M185.8 132.6l-.1 .1M185.8 133l.1 .1M185.8 132.6h.1"/>
<path d="M185.9 135.8v2.3M185.9 133.5l-.1 .1M185.9 136.7l8.5 5.5M185.9 133.5h.1M185.9 132.6l-.2 .3M185.9 132.5l-.1 .1M185.9 133h.2M185.9 132.5l.1 .1M186 132.6h-.1M186.1 132.9l.2 .1M186.1 132.9l-.3 .1M186.1 133.1l-.4 .1"/>
<path d="M186.1 133.4l-.2 .1M186.1 133.4l-.1 .1M186.1 132.9v.1M186.1 132.4l-.2 .1M186.1 133.3l.1 .1M186.1 132.4l.1 .1M186.1 132.9l.1 .1M186.2 132.5l-.3 .1M186.2 132.5v.1M186.2 133.1l.1 .1M186.2 133.1h.1M186.2 133.3l-.1 .1"/>
<path d="M186.2 133.3h.1M186.2 132.5l.1 .1M186.2 133.4l-.4 .2M186.2 133.1v.1M186.2 133.2v.1M186.2 132.5l-.2 .1M186.2 133.2h.1M186.2 133h-.1M186.2 133h.1M186.2 132.6h.1M186.3 132.6h.1M186.3 133.2l-.1 .2"/>
<path d="M186.3 133v.2M186.3 132.4l.1 .2h-.2M186.3 132.4h-.2M186.3 132.4l-.1 .1M186.3 132.4v.1M186.4 126l.7 .4 .2-.4M186.4 126l-2.5 2.2-1.7 1.8a2.57 2.57 0 0 0-.8 2v.4M186.5 132.2l.1-.1-.1 1.2zM186.5 132.2h.1M186.8 132.7v.2M186.8 132.9l.1 .1M186.8 132.7l.1 .2"/>
<path d="M186.8 132.8h.1M186.8 132.9h.1M186.9 132.5l-.1 .2M186.9 132.5v.1M186.9 133h.1M186.9 132.4v.1M186.9 132.9h.1M186.9 132.4l.1 .1M187 132.9h.1M187 132.5h.1M187 132.4h-.1M187 132.4h.1"/>
<path d="M187.1 132.9h.1M187.1 132.4l-.2 .6M187.3 126h.1M187.3 126l-2.1 4.7M187.3 126l-.2 .5M187.4 131.7l.1-.1v1.1l-.6 .3M187.4 131.7v.5M187.4 132.3v.3M187.4 132.2l-.4 .2M187.4 132.2h.1l-.4 .2M187.4 132.6l.1 .1-.4 .2M187.4 132.6l-.4 .3"/>
<path d="M187.4 132.3l-.4 .2M187.4 132.3l.1 .1M187.4 131.7h.1M187.4 126l-2 4.6M187.4 126l.8 .3M187.7 131.5l.1-.1 .1 .3M187.7 131.5l.1 .1M187.8 131.6l.3 .8M187.8 131.6h.1M187.9 131.7h.1M187.9 121.4a6.7 6.7 0 0 1-6.2 1.8l-.6-.3M188.1 132.3h.1"/>
<path d="M188.2 125.4v.9M188.2 125.4l.3 1.7M188.2 126.3l-1.4 3.4M188.2 131.6l-.1 .7M188.2 131.6h.1M188.2 131.6l-.3 .2 .2 .5M188.3 131.4l-.4 .3M188.3 131.4v.2M188.3 131.1h.2l-.4 1.2-.1 .1-.3-.9M188.3 131.1v.3M188.3 131.1l.2 .1M188.5 127.2l.8 .4"/>
<path d="M188.6 127.2l-.7 .8-.9 1.6M188.7 133.7a1.97 1.97 0 0 1 2.8 .1 1.02 1.02 0 0 1-1.1 1.1 1.31 1.31 0 0 1-1.8-1.1zM189.1 132.8a2.24 2.24 0 0 1 2 0M189.1 129.7a2.24 2.24 0 0 1 2 0M189.1 132.8l-8.3 4.8M189.1 129.7v3.1M189.7 127.5a20.5 20.5 0 0 1-9.5 5.4M189.7 127.5l-.5 1.1-.1 1.1M190.9 126.1a20.2 20.2 0 0 1-11.5 6.8h-.5M191.1 125.9l-1.4 1.6M191.1 132.8l15.1 8.5M191.1 129.7v3.1"/>
<path d="M191.1 129.7l15.1 9.4M191.5 125.5l-.4 .4M191.5 125.5h.1M191.8 125.4l.4 1.5M191.8 125.4l-.3 .1M192.2 127.2l-.3 .4a3.2 3.2 0 0 0-.8 2.1M192.2 127.2l15 9.5M192.2 126.9v.3M192.8 124l-1.1-.4a10.2 10.2 0 0 1-3.5 1.8M201.3 139.8v2.3M206.2 139.1l.4 .4 .2 .4M206.2 139.1v2.2"/>
<path d="M206.8 139.9v2.2M207.2 136.7l-.6 .8-.4 1.6M207.2 136.7h.1M208.1 136.8a5 5 0 0 0-1.3 3.1M57 145.2v.1M57 145.2h15M57 145.3h15M57 145.3a1.85 1.85 0 0 0 2.2 1.8h13.5M63.3 147.1h.3M72 145.2l1.5 .1M72 145.3a1.73 1.73 0 0 0 .7 1.8M72 145.2v.1"/>
<path d="M72.6 147.1h2.3M72.7 147.1h2.5M73.5 145.3a1.81 1.81 0 0 0 1.8 1.8h3.9M79.2 147.1a.95 .95 0 0 0-.7-1.3 2.76 2.76 0 0 0-.5-2.9 2.76 2.76 0 0 0-2.9-.8v-14.4a2.95 2.95 0 0 0 3.7-3.6h4.5a2.97 2.97 0 0 0 3.7 3.6v14.4a2.76 2.76 0 0 0-2.9 .8 2.76 2.76 0 0 0-.5 2.9 .96 .96 0 0 0-.7 1.3M79.2 147.1h3.7M82.9 147.1h6.5M87.3 147.1h2.2M87.7 147l-.8 .1M88.6 145.3a1.81 1.81 0 0 1-1.8 1.8M88.6 145.3h.1M90.1 145.2l-1.4 .1M90.1 145.2v.1"/>
<path d="M90.1 145.3a1.67 1.67 0 0 1-.7 1.8M90.1 145.2h15M90.1 145.3h15M105.1 145.2v.1M105.1 145.3a1.85 1.85 0 0 1-2.2 1.8h-13.5M194.4 145.5a3.9 3.9 0 0 1 5.1 .2M194.4 142.2l.4-.2a4.7 4.7 0 0 1 4.7 1M194.4 142.2v3.3M195.7 145.7a2.02 2.02 0 0 1 2.7 .3 1.31 1.31 0 0 1-1.8 1.1 .98 .98 0 0 1-1.2-1.1zM199.5 145.7l.5-.1 .6 .1M199.5 143l.4-.1 .7 .2M199.5 143v2.7"/>
<path d="M200.1 141.3a.5 .5 0 0 1 .6-.1 .5 .5 0 0 1 .3 .5 .68 .68 0 0 1-1-.2zM200.6 145.7l.3 .2M200.6 143.1l.3 .2M200.6 143.1v2.6M200.9 143.3v2.6M201.7 142.9l-.8 .4M202.7 141.7a1.97 1.97 0 0 1 2.8 .2 1.02 1.02 0 0 1-1.1 1 1.57 1.57 0 0 1-1.8-.8zM202.9 143.5v.4M206.2 141.3a.78 .78 0 0 1 .6 .8 .78 .78 0 0 1-.6 .7l-2.8 1.6-.4-.3-.1-.4 .2-.1a2 2 0 0 1-1.8-1.6 1.88 1.88 0 0 1 1.5-1.3l-10.1-5.9a4.3 4.3 0 0 1-5.2 0l-3.1 1.9a1.44 1.44 0 0 1 1.3 .8 1.44 1.44 0 0 1-.3 1.6l-1.1 .6 10.1 5.8"/>
<circle cx="76" cy="124.9" r="1.5"/>
<circle cx="76" cy="124.9" r=".87"/>
<circle cx="86.1" cy="124.9" r="1.5"/>
<circle cx="86.1" cy="124.9" r=".87"/>
<circle cx="76" cy="144.7" r="1.49"/>
<circle cx="76" cy="144.7" r=".87"/>
<circle cx="81" cy="144.7" r=".54"/>
<circle cx="86.1" cy="144.7" r="1.49"/>
<circle cx="86.1" cy="144.7" r=".87"/>
</g>
<g font-size="8.5">
<text x="198.9" y="195.5">A</text>
<text x="214.6" y="195.4">U2_Mini</text>
</g>
<g font-size="8.1">
<text x="67.6" y="8.9">2</text>
<text x="207.3" y="8.9">1</text>
<text x="4.4" y="56.2">B</text>
<text x="270.4" y="56.2">B</text>
<text x="3.7" y="164.1">A</text>
<text x="269.7" y="164.1">A</text>
<text x="67.6" y="212.4">2</text>
<text x="207.3" y="212.4">1</text>
</g>
<g font-size="3.4">
<text x="197.8" y="166">TÍTULO:</text>
<text x="198.7" y="188.1">TAM</text>
<text x="207.5" y="188.1">DWG. NO.</text>
<text x="256.5" y="188.2">REV</text>
<text x="198.9" y="201.7">ESCALA:</text>
<text x="217.7" y="201.8">PESO:</text>
<text x="244.5" y="201.7">FOLHA 1 DE 1</text>
<text x="198.9" y="205.2">1:1.5</text>
</g>
<text font-size="2.4" x="119.8" y="156.2">SE NÃO ESPECIFICADO:</text>
<g font-size="2.2">
<text x="119.5" y="161.8">DIMENSÕES EM POLEGADAS</text>
<text x="154.8" y="161.4">DESENHO</text>
<text x="175.4" y="156.6">NOME</text>
<text x="187.9" y="156.7">DATA</text>
<text x="119.5" y="164.4">TOLERÂNCIAS:</text>
<text x="119.5" y="167.1">FRACIONAL</text>
<text x="154.9" y="166.3">VERIFICADO</text>
<text x="119.5" y="169.7">ANGULAR: CORRESP.</text>
<text x="119.5" y="172.4">DUAS CASAS DECIMAIS</text>
<text x="145.9" y="169.7">BEND</text>
<text x="154.8" y="171">APROV. ENG.</text>
<text x="119.5" y="175">TRÊS CASAS DECIMAIS</text>
<text x="154.9" y="175.7">APR. MANUF.</text>
<text x="154.9" y="180.4">QUALIDADE</text>
<text x="154.9" y="184.6">COMENTÁRIOS:</text>
</g>
<g font-size="2.1">
<text x="71.1" y="195.7">PRÓX. MONTAGEM</text>
<text x="100.9" y="195.7">USADO EM</text>
<text x="86.9" y="201.5">APLICATIVO</text>
<text x="120.9" y="201.6">NÃO MUDAR ESCALA DO DES.</text>
</g>
<g font-size="2">
<text x="31.5" y="182.9">INF. CONFIDENCIAIS E PROPRIETÁRIAS</text>
<text x="119.2" y="180.6">INTERPRETAR TOLERÂNCIA</text>
<text x="119.2" y="183.1">GEOMÉTRICA COM:</text>
<text x="27.8" y="186.5">AS INFORMAÇÕES CONTIDAS NESTE</text>
<text x="27.8" y="189">DESENHO SÃO PROPRIEDADE EXCLUSIVA</text>
<text x="27.8" y="191.6">&lt;INSIRA O NOME DA COMPANHIA&gt;.</text>
<text x="119.1" y="186.7">MATERIAL</text>
<text x="27.8" y="194.1">A REPRODUÇÃO PARCIAL OU TOTAL</text>
<text x="27.8" y="196.6">SEM AUTORIZAÇÃO POR ESCRITO DA</text>
<text x="119.2" y="193.5">ACABAMENTO</text>
<text x="27.8" y="199.1">&lt;INSIRA O NOME DA COMPANHIA&gt;</text>
<text x="27.8" y="201.7">É PROIBIDA.</text>
</g>
</svg>
